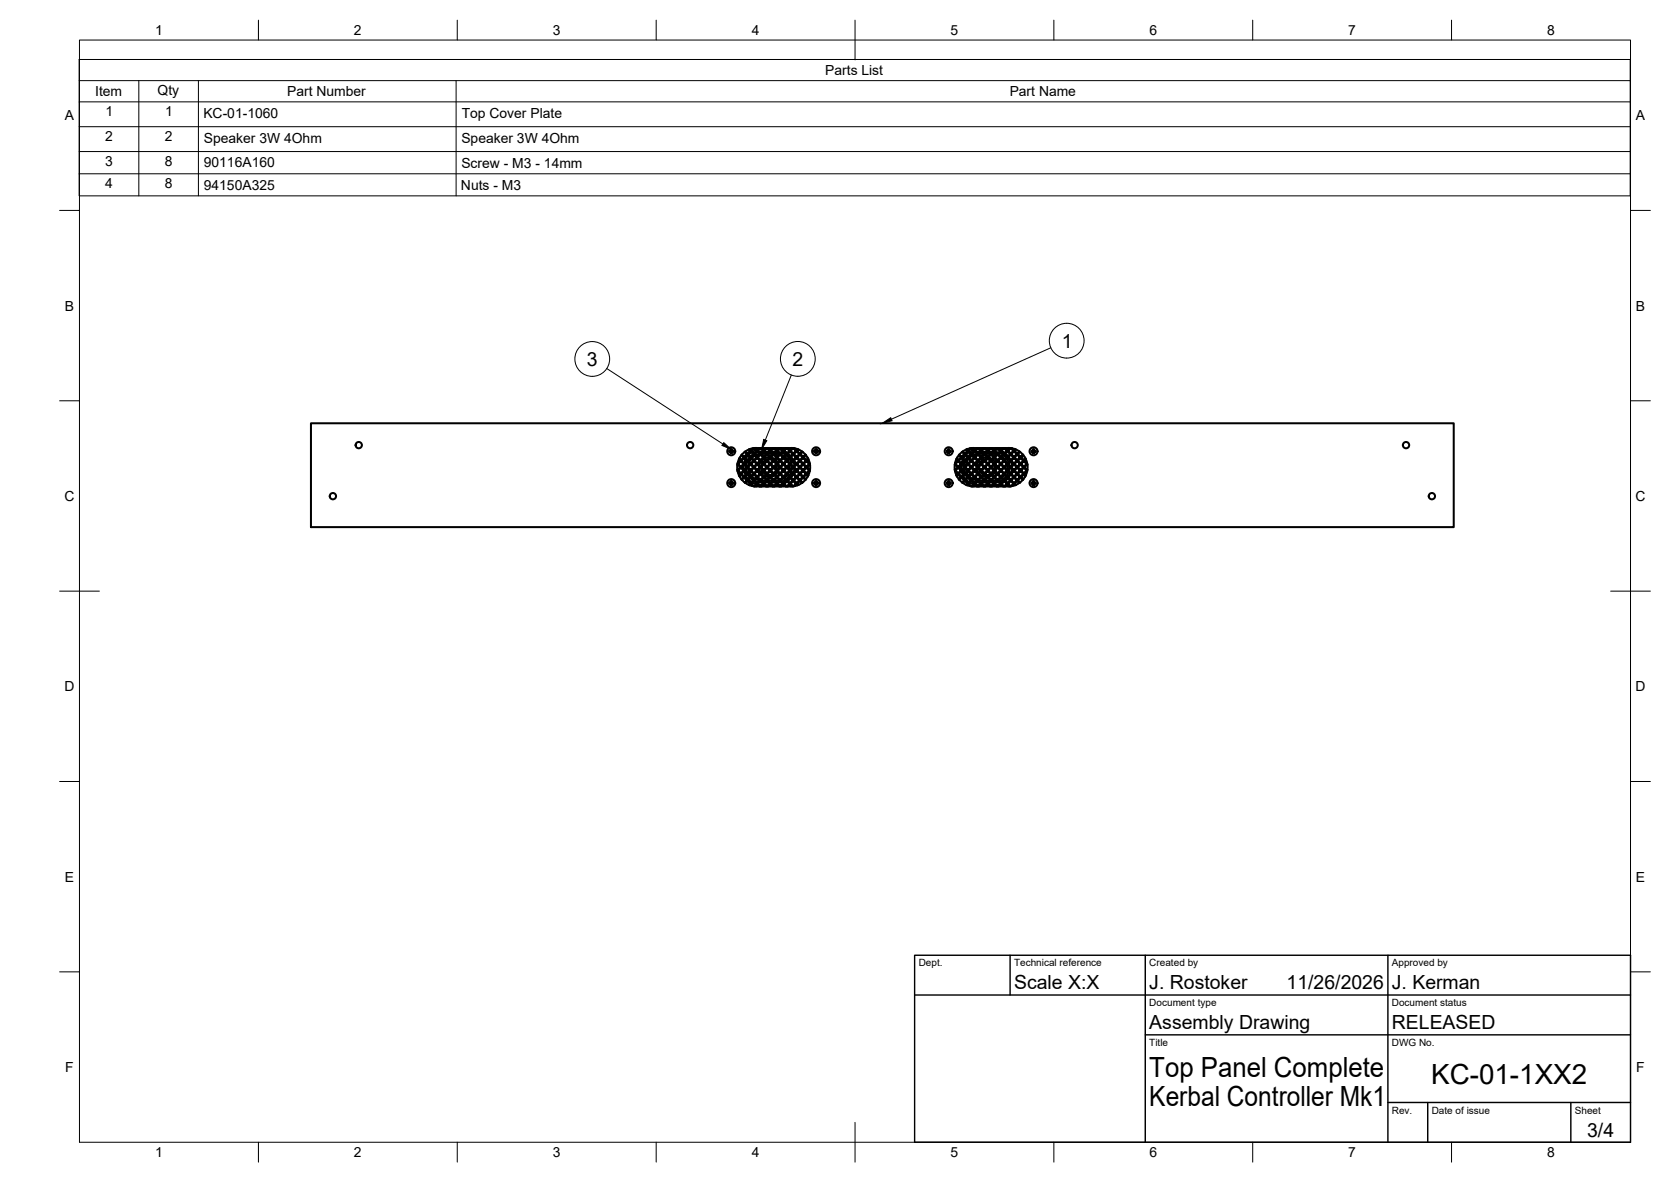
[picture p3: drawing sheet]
<svg xmlns="http://www.w3.org/2000/svg" width="420mm" height="297mm" viewBox="0 0 420 297" stroke-linecap="round" stroke-linejoin="round" font-family="sans-serif">
<!-- layer: Visible -->
<g fill="none" stroke="#000" stroke-width=".51">
<path d="M78.2 106.4h287.3v26.1h-287.3zM183.4 113.3l.2 .1M183.6 113.5l.2 .2M183.6 113.5h-.2M183.6 113.3v.2M183.6 113.3v.1M183.6 113.5l.1 .1M183.6 113.3h.1M183.6 113.3l-.2 .1 .2 .1M183.6 113.5h.1M183.7 113.6v.1M183.7 113v.3l-.1 .1"/>
<path d="M183.7 113.2h.1M183.7 112.9h.3M183.7 113.5v.1M183.8 112.9l-.1 .3M183.8 113.7l-.1 .2M183.8 113.7h-.1M183.8 113.7h.1M183.8 113.1h.1M183.9 113.7l.1 .2M183.9 113.2l.2 .1M183.9 113.7h.1M184 113.5v.2"/>
<path d="M184 113v.2M184 113.2h.1M184 112.9v.3M184 113.7l-.1 .2-.2-.2M184 113.2l.1 .1M184.1 113.4h.1M184.1 113.5h.1M184.1 113.5l-.2 .2M184.1 113.3h.2M184.1 113.5l-.1 .1M184.1 113.5h.2M184.2 113.3v.2"/>
<path d="M184.3 113.3l-.2 .1M184.3 113.3v.2M184.3 113.5h-.2M185.8 115.5l.3 .3-.6 .6-.1 .4 .7 .6-.7 .6 .1 .4 .6 .7-.3 .3 .1 .2 .4-.4 .6 .7-.5 .5M185.9 119.6l.2 .3M186.1 114.9l-.2 .4M186.3 117.6l.6 .6-.6 .7-.7-.7zM186.3 115.9l.6 .7-.6 .7-.7-.7zM186.4 119.1l.7-.7 .6 .7-.6 .6zM186.4 117.4l.7-.7 .6 .7-.6 .7zM186.4 115.8l.7-.7 .6 .7-.6 .6zM186.4 114.4l.5 .5-.6 .7-.4-.4-.1 .2"/>
<path d="M187 116.8v1.2M187.1 118.4l.3 1M187.2 119.9l.7-.7 .7 .7-.7 .7zM187.2 118.2l.7-.6 .7 .6-.7 .7zM187.2 114.9l.7-.6 .7 .6-.7 .7zM187.4 115.4l-.3 1M187.6 119.6l.5 .8M187.6 117.3v.2M187.7 117.8l.2 1.1M187.9 115.9l.7 .7-.7 .7-.7-.7zM187.9 115.9l-.2 1.1M188.1 119.1l.6-.7 .7 .7-.7 .6z"/>
<path d="M188.1 117.4l.6-.7 .7 .7-.7 .7zM188.1 115.8l.6-.7 .7 .7-.7 .6zM188.1 114.1l.6-.6 .7 .6-.7 .7zM188.1 114.4l-.5 .8M188.2 117.3v.2M188.2 117.8l.1 .7M188.3 116.3l-.1 .7M188.4 119.7l.2 .2M188.4 118.7l.5 .8M188.6 114.9l-.2 .2M188.9 119.9l.7-.7 .6 .7-.6 .7zM188.9 118.2l.7-.6 .6 .6-.6 .7z"/>
<path d="M188.9 114.9l.7-.6 .6 .6-.6 .7zM188.9 113.3l.7-.7 .6 .7-.6 .7zM188.9 115.3l-.5 .8M189 113.7l-.7 .6M189.1 119.7l.7 .6M189.2 114.3l-.5 .4M189.6 115.9l.6 .7-.6 .7-.7-.7zM189.7 119.1l.7-.7 .7 .7-.7 .6zM189.7 117.4l.7-.7 .7 .7-.7 .7zM189.7 115.8l.7-.7 .7 .7-.7 .6zM189.7 114.1l.7-.6 .7 .6-.7 .7zM189.8 114.5l-.7 .6"/>
<path d="M190.1 113.1l-.9 .4M190.2 112.6h8.7a4.8 4.8 0 0 1 4.8 4.8 4.8 4.8 0 0 1-4.8 4.8h-8.7M190.2 112.6a4.8 4.8 0 0 0-4.8 4.8 4.8 4.8 0 0 0 4.8 4.8M190.5 113l-.2 .1M190.5 119.9l.7-.7 .7 .7-.7 .7zM190.5 118.2l.7-.6 .7 .6-.7 .7zM190.5 116.6l.7-.7 .7 .7-.7 .7zM190.5 114.9l.7-.6 .7 .6-.7 .7zM190.5 113.3l.7-.7 .7 .7-.7 .7zM190.6 113.7l-.7 .2M190.9 117.2v.4M190.9 117.9l.4 .9"/>
<path d="M190.9 112.6l-.5 .5-.6-.5-.6 .1-.5 .4-.3-.2 .2 .4-.7 .7-.5-.5-.2 .1 .5 .5-.6 .7-.6-.6-.1 .2M191.1 114.1l-1.1 .3M191.3 116l-.4 .9M191.4 119.1l.6-.7 .7 .7-.7 .6zM191.4 117.4l.6-.7 .7 .7-.7 .7zM191.4 115.8l.6-.7 .7 .7-.7 .6zM191.4 114.1l.6-.6 .7 .6-.7 .7zM191.4 117.8l.3 .6M191.5 119l.7 .6M191.5 112.6l.5 .5 .6-.5M191.5 112.9h-.6M191.6 113.6h-.7"/>
<path d="M191.7 116.4l-.3 .7M191.8 118.6l.8 .6M191.8 112.9h.5M191.9 113.6h.3M192.2 115.2l-.7 .6M192.2 119.9l.7-.7 .6 .7-.6 .7zM192.2 118.2l.7-.6 .6 .6-.6 .7zM192.2 116.6l.7-.7 .6 .7-.6 .7zM192.2 114.9l.7-.6 .6 .6-.6 .7zM192.2 113.3l.7-.7 .6 .7-.6 .7zM192.4 119.7l1.1 .2M192.5 113.6h.8"/>
<path d="M192.6 115.6l-.8 .6M192.6 112.9h.6M192.7 114.1h-1.3M192.8 119.3l.2 .1M193 119.1l.7-.7 .7 .7-.7 .6zM193 115.8l.7-.7 .7 .7-.7 .6zM193 114.1l.7-.6 .7 .6-.7 .7zM193 115.5h-.2M193.1 114.1h1.2M193.1 112.6l.6 .5 .5-.5M193.4 115.4l.8 .2M193.5 112.9h.4"/>
<path d="M193.5 114.9l-1.1 .2M193.5 113.6h.3M193.7 116.7l.7 .7-.7 .7-.7-.7zM193.8 119.9l.7-.7 .7 .7-.7 .7zM193.8 118.2l.7-.6 .7 .6-.7 .7zM193.8 116.6l.7-.7 .7 .7-.7 .7zM193.8 114.9l.7-.6 .7 .6-.7 .7zM193.8 113.3l.7-.7 .7 .7-.7 .7zM193.9 115l.9 .4M194.1 113.6h.8M194.2 112.9h.6M194.2 119.2l-.8 .2"/>
<path d="M194.7 119.1l.6-.7 .7 .7-.7 .6zM194.7 117.4l.6-.7 .7 .7-.7 .7zM194.7 115.8l.6-.7 .7 .7-.7 .6zM194.7 114.1l.6-.6 .7 .6-.7 .7zM194.7 114.1l1.3 .1M194.8 119.5l-.9 .3M194.8 112.6l.5 .5 .6-.5M195 115.5l.6 .7M195.1 112.9h.5M195.1 116.5l.1 .1M195.2 118.2l-.1 .1M195.3 116.8v1.2"/>
<path d="M195.5 113.6h-.3M195.5 119.9l.7-.7 .6 .7-.6 .7zM195.5 118.2l.7-.6 .6 .6-.6 .7zM195.5 114.9l.7-.6 .6 .6-.6 .7zM195.5 113.3l.7-.7 .6 .7-.6 .7zM195.6 118.6l-.6 .7M195.7 116.4l.1 .5M195.8 118l-.1 .4M195.8 112.9l.9 .3M195.8 117.2v.4M195.8 113.6l.6 .1M196.2 115.9l.6 .7-.6 .7-.7-.7z"/>
<path d="M196.3 119.1l.7-.7 .7 .7-.7 .6zM196.3 117.4l.7-.7 .7 .7-.7 .7zM196.3 115.8l.7-.7 .7 .7-.7 .6zM196.3 114.1l.7-.6 .7 .6-.7 .7zM196.4 112.6l.6 .5 .5-.5M196.6 114.3l.5 .4M196.6 113.8l.9 .5M197.1 119.9l.7-.7 .7 .7-.7 .7zM197.1 118.2l.7-.6 .7 .6-.7 .7zM197.1 114.9l.7-.6 .7 .6-.7 .7zM197.1 113.3l.7-.7 .7 .7-.7 .7zM197.3 113.4l.7 .4"/>
<path d="M197.3 114.8l.7 .7M197.7 114.4l.6 .7M197.8 115.9l.7 .7-.7 .7-.7-.7zM198 119.4l-.7 .6M198 119.1l.6-.7 .7 .7-.7 .6zM198 117.4l.6-.7 .7 .7-.7 .7zM198 115.8l.6-.7 .7 .7-.7 .6zM198 114.1l.6-.6 .7 .6-.7 .7zM198.1 115.7l.2 .4M198.1 112.6l.5 .5 .6-.5 .7 .1M198.1 114l.7 .6M198.3 118.7l-.2 .5"/>
<path d="M198.3 119.7l-.6 .7M198.5 115.3l.4 .9M198.5 116.6h.1M198.5 118.2h.1M198.5 116.9v1.1M198.8 119.9l.7-.7 .6 .7-.6 .7zM198.8 118.2l.7-.6 .6 .6-.6 .7zM198.8 116.6l.7-.7 .6 .7-.6 .7zM198.8 114.9l.7-.6 .6 .6-.6 .7zM198.8 113.3l.7-.7 .6 .7-.6 .7zM198.9 118.6l-.4 .9M198.9 114.8l.4 .6"/>
<path d="M199 116.4v.4M199 118v.4M199.1 117.2v.4M199.3 119.4l-.4 .6M199.5 115.9l.2 1.1M199.6 119.1l.7-.7 .7 .7-.7 .6zM199.6 117.4l.7-.7 .7 .7-.7 .7zM199.6 115.8l.7-.7 .7 .7-.7 .6zM199.6 114.1l.7-.6 .7 .6-.7 .7zM199.7 117.8l-.2 1.1M199.7 117.3v.2M199.8 112.7l.5 .4 .3-.2 .2 .1-.4 .3 .7 .7 .5-.5"/>
<path d="M200.4 119.9l.7-.7 .7 .7-.7 .7zM200.4 118.2l.7-.6 .7 .6-.7 .7zM200.4 116.6l.7-.7 .7 .7-.7 .7zM200.4 114.9l.7-.6 .7 .6-.7 .7zM201.3 119.1l.7-.7 .6 .7-.6 .6zM201.3 117.4l.7-.7 .6 .7-.6 .7zM201.3 115.8l.7-.7 .6 .7-.6 .6zM201.6 113.4l.2 .2M201.8 113.6l-.5 .5 .7 .7 .5-.6M202.1 118.2l.7-.6 .6 .6-.6 .7zM202.1 116.6l.7-.7 .6 .7-.6 .7zM202.5 114.2l.2 .2"/>
<path d="M202.6 114.4l-.5 .5 .7 .7 .4-.4 .1 .2-.4 .4 .7 .6v.4l-.7 .6 .7 .6M203 114.9l.1 .3M203.1 119.6l-.1 .3M203.3 119.4l-.1 .2-.4-.4-.7 .7 .5 .5M203.7 118l-.1 .4-.7 .7 .4 .3M204.7 113.3l.2 .1M204.7 113.5h.3M204.7 113.3v.2M204.9 113.5l.2 .2M204.9 113.5h-.2M204.9 113.3v.2M204.9 113.3l.1 .1"/>
<path d="M204.9 113.5l.1 .1M205 113.3h-.3M205 113.5h-.1M205 113.2l.1 .1M205 113.2l-.1 .1M205 113.6l.1 .3M205.1 113.5l-.1 .1M205.1 112.9v.3M205.1 113.7v.2M205.1 113.2h-.1M205.1 113.1l-.2 .3M205.1 113.7h.2"/>
<path d="M205.1 113.1h.2M205.3 113.2l.2 .1M205.3 113l.1 .2M205.3 113.3h.1M205.3 113.5l.1 .1M205.3 112.9h-.2v.2M205.3 112.9v.3M205.3 113.7v.2h-.2M205.4 113.6l-.1 .1M205.4 113.4h.1M205.4 113.5h.1M205.4 113.5l-.1 .2v.2"/>
<path d="M205.4 113.3h.3M205.5 113.5l-.1 .1M205.5 113.5h.2M205.5 113.3v.2M205.7 113.3l-.2 .1M205.7 113.3v.2M205.7 113.5h-.3M238.1 113.3l.1 .1M238.1 113.5h.2M238.1 113.3v.2M238.2 113.5l.3 .2M238.2 113.5h-.1"/>
<path d="M238.2 113.3v.2M238.3 113.3v.1M238.3 113.5l.1 .1M238.3 113.3h.1M238.3 113.3h-.2M238.3 113.5h.1M238.4 113.6v.1M238.4 113l.1 .2-.3 .2M238.4 113.5v.1M238.4 113.2h.1M238.4 113.7v.2h.3M238.4 112.9v.3"/>
<path d="M238.4 112.9h.3v.3M238.5 113.7l-.1 .2M238.5 113.7h-.1M238.5 113.7h.1M238.5 113.1h.1M238.6 113.7l.1 .2M238.6 113.2h.1M238.6 113.7h.1M238.6 112.9l.1 .3M238.7 113.7l-.1 .2M238.7 113.3h.1M238.7 113.5v.1"/>
<path d="M238.7 113.2h.1M238.7 113.6v.1M238.7 113.2l.1 .1M238.8 113.4h.1M238.8 113.5h.1M238.8 113.5l-.2 .2M238.8 113.3h.2M238.8 113.5l-.1 .1M238.8 113.5h.2M238.8 113.3v.2M239 113.3l-.2 .1M239 113.3v.2"/>
<path d="M239 113.5h-.2M240.3 118.2l.6-.6 .7 .6-.7 .7zM240.5 115.5l.3 .3-.7 .6v.4l.7 .6-.7 .6v.4l.7 .7-.3 .3 .1 .2 .3-.4 .7 .7-.5 .5 .1 .2 .6-.6 .6 .7-.5 .5 .2 .2 .5-.5 .6 .6-.3 .4M240.6 119.6l.1 .3M240.7 114.9l-.1 .4M240.9 115.9l.7 .7-.7 .7-.6-.7zM241.1 119.1l.7-.7 .6 .7-.6 .6zM241.1 117.4l.7-.7 .6 .7-.6 .7zM241.1 115.8l.7-.7 .6 .7-.6 .6zM241.2 114.3a4.7 4.7 0 0 1 3.7-1.7h8.6a4.8 4.8 0 0 1 4.9 4.8 4.8 4.8 0 0 1-4.9 4.8h-8.6a4.8 4.8 0 0 1-4.4-2.8 4.8 4.8 0 0 1 .7-5.1zM241.7 116.8v1.2M241.8 118.4l.3 1"/>
<path d="M241.9 119.9l.7-.7 .6 .7-.6 .7zM241.9 118.2l.7-.6 .6 .6-.6 .7zM241.9 116.6l.7-.7 .6 .7-.6 .7zM241.9 114.9l.7-.6 .6 .6-.6 .7zM242.1 115.4l-.3 1M242.2 119.6l.6 .8M242.3 117.3v.2M242.3 117.8l.3 1.1M242.6 115.9l-.3 1.1M242.7 119.1l.7-.7 .7 .7-.7 .6zM242.7 117.4l.7-.7 .7 .7-.7 .7zM242.7 115.8l.7-.7 .7 .7-.7 .6z"/>
<path d="M242.7 114.1l.7-.6 .7 .6-.7 .7zM242.8 114.4l-.6 .8M242.8 117.3v.2M242.8 117.8l.2 .7M243 116.3l-.2 .7M243.1 119.7l.1 .2M243.1 118.7l.5 .8M243.2 114.9l-.1 .2M243.6 119.9l.6-.7 .7 .7-.7 .7zM243.6 118.2l.6-.6 .7 .6-.7 .7zM243.6 116.6l.6-.7 .7 .7-.7 .7zM243.6 114.9l.6-.6 .7 .6-.7 .7z"/>
<path d="M243.6 113.3l.6-.7 .7 .7-.7 .7zM243.6 115.3l-.5 .8M243.7 113.7l-.8 .6M243.8 119.7l.7 .6M243.9 114.3l-.5 .4M244.4 119.1l.7-.7 .6 .7-.6 .6zM244.4 117.4l.7-.7 .6 .7-.6 .7zM244.4 115.8l.7-.7 .6 .7-.6 .6zM244.4 114.1l.7-.6 .6 .6-.6 .7zM244.5 114.5l-.7 .6M244.8 113.1l-1 .4M245.2 113l-.2 .1"/>
<path d="M245.2 119.9l.7-.7 .6 .7-.6 .7zM245.2 118.2l.7-.6 .6 .6-.6 .7zM245.2 116.6l.7-.7 .6 .7-.6 .7zM245.2 114.9l.7-.6 .6 .6-.6 .7zM245.2 113.3l.7-.7 .6 .7-.6 .7zM245.3 113.7l-.7 .2M245.6 117.2v.4M245.6 117.9l.4 .9M245.6 112.6l-.5 .5-.6-.5-.6 .1-.5 .4-.2-.2-.3 .1 .3 .3-.6 .7-.5-.5-.2 .1 .5 .5-.6 .7-.6-.6-.1 .2 .5 .5-.7 .7-.3-.4-.1 .2M245.7 114.1l-1 .3M246 116l-.4 .9M246 119.1l.7-.7 .7 .7-.7 .6z"/>
<path d="M246 117.4l.7-.7 .7 .7-.7 .7zM246 115.8l.7-.7 .7 .7-.7 .6zM246 114.1l.7-.6 .7 .6-.7 .7zM246.1 117.8l.3 .6M246.1 119l.8 .6M246.1 112.9h.1M246.2 112.9h-.6M246.2 112.6l.5 .5 .6-.5M246.3 113.6h-.7M246.4 116.4l-.3 .7M246.5 118.6l.7 .6M246.5 112.9h.4"/>
<path d="M246.6 113.6h.2M246.9 115.2l-.8 .6M246.9 119.9l.6-.7 .7 .7-.7 .7zM246.9 118.2l.6-.6 .7 .6-.7 .7zM246.9 116.6l.6-.7 .7 .7-.7 .7zM246.9 114.9l.6-.6 .7 .6-.7 .7zM246.9 113.3l.6-.7 .7 .7-.7 .7zM247.1 119.7l1.1 .2M247.2 113.6h.7M247.2 115.6l-.7 .6M247.2 112.9h.6M247.3 114.1h-1.2"/>
<path d="M247.5 119.3l.2 .1M247.7 115.8l.6-.7 .7 .7-.7 .6zM247.7 114.1l.6-.6 .7 .6-.7 .7zM247.7 115.5h-.2M247.7 114.1h1.3M247.8 112.6l.5 .5 .6-.5M248 115.4l.9 .2M248.1 112.9h.5M248.2 114.9l-1.1 .2M248.2 113.6h.3M248.3 118.4l.7 .7-.7 .6-.6-.6zM248.3 116.7l.7 .7-.7 .7-.6-.7z"/>
<path d="M248.5 114.9l.7-.6 .7 .6-.7 .7zM248.5 113.3l.7-.7 .7 .7-.7 .7zM248.6 115l.8 .4M248.8 113.6h.8M248.9 112.9h.6M248.9 119.2l-.9 .2M249.2 119.2l.7 .7-.7 .7-.7-.7zM249.2 117.6l.7 .6-.7 .7-.7-.7zM249.2 115.9l.7 .7-.7 .7-.7-.7zM249.3 115.8l.7-.7 .7 .7-.7 .6zM249.3 114.1l.7-.6 .7 .6-.7 .7zM249.4 114.1l1.2 .1"/>
<path d="M249.4 119.5l-.8 .3M249.4 112.6l.6 .5 .5-.5M249.6 115.5l.6 .7M249.8 112.9h.4M249.8 116.5v.1M249.8 118.2v.1M249.9 116.8v1.2M250 118.4l.7 .7-.7 .6-.7-.6zM250 116.7l.7 .7-.7 .7-.7-.7zM250.2 113.6h-.3M250.2 114.9l.6-.6 .7 .6-.7 .7zM250.2 113.3l.6-.7 .7 .7-.7 .7z"/>
<path d="M250.2 118.6l-.6 .7M250.3 116.4l.2 .5M250.5 118l-.2 .4M250.5 112.9l.9 .3M250.5 117.2v.4M250.5 113.6l.6 .1M250.8 119.2l.7 .7-.7 .7-.6-.7zM250.8 117.6l.7 .6-.7 .7-.6-.7zM250.8 115.9l.7 .7-.7 .7-.6-.7zM251 115.8l.7-.7 .6 .7-.6 .6zM251 114.1l.7-.6 .6 .6-.6 .7zM251.1 112.6l.6 .5 .5-.5"/>
<path d="M251.2 114.3l.6 .4M251.3 113.8l.9 .5M251.7 118.4l.6 .7-.6 .6-.7-.6zM251.7 116.7l.6 .7-.6 .7-.7-.7zM251.8 114.9l.7-.6 .7 .6-.7 .7zM251.8 113.3l.7-.7 .7 .7-.7 .7zM251.9 113.4l.7 .4M252 114.8l.6 .7M252.3 114.4l.7 .7M252.5 119.2l.7 .7-.7 .7-.7-.7zM252.5 117.6l.7 .6-.7 .7-.7-.7zM252.5 115.9l.7 .7-.7 .7-.7-.7z"/>
<path d="M252.6 119.4l-.6 .6M252.6 115.8l.7-.7 .7 .7-.7 .6zM252.6 114.1l.7-.6 .7 .6-.7 .7zM252.8 112.6l.5 .5 .6-.5M252.8 115.7l.2 .4M252.8 114l.7 .6M253 118.7l-.2 .5M253 119.7l-.7 .7M253.1 115.3l.5 .9M253.2 116.6h.1M253.2 118.2h.1M253.2 116.9v1.1"/>
<path d="M253.3 118.4l.7 .7-.7 .6-.7-.6zM253.3 116.7l.7 .7-.7 .7-.7-.7zM253.5 114.9l.6-.6 .7 .6-.7 .7zM253.5 113.3l.6-.7 .7 .7-.7 .7zM253.6 118.6l-.5 .9M253.6 114.8l.4 .6M253.6 116.4l.1 .4M253.7 118l-.1 .4M253.8 117.2v.4M253.9 112.6l.6 .1M254 119.4l-.4 .6M254.1 119.2l.7 .7-.7 .7-.6-.7z"/>
<path d="M254.1 117.6l.7 .6-.7 .7-.6-.7zM254.1 115.9l.7 .7-.7 .7-.6-.7zM254.2 115.9l.2 1.1M254.3 115.8l.7-.7 .6 .7-.6 .6zM254.3 114.1l.7-.6 .6 .6-.6 .7zM254.4 117.8l-.2 1.1M254.4 117.3v.2M254.5 112.7l.5 .4 .2-.2 .2 .1-.3 .3 .7 .7 .6-.5-.5 .6 .7 .7 .6-.6 .1 .2M255 118.4l.6 .7-.6 .6-.7-.6zM255 116.7l.6 .7-.6 .7-.7-.7zM255.1 114.9l.7-.6 .7 .6-.7 .7zM255.8 119.2l.7 .7-.7 .7-.7-.7z"/>
<path d="M255.8 117.6l.7 .6-.7 .7-.7-.7zM255.8 115.9l.7 .7-.7 .7-.7-.7zM255.9 115.8l.7-.7 .7 .7-.7 .6zM256.6 118.4l.7 .7-.7 .6-.7-.6zM256.6 116.7l.7 .7-.7 .7-.7-.7zM257.3 114.4l-.5 .5 .6 .7 .4-.4 .2 .2M257.4 117.6l.7 .6-.7 .7-.6-.7zM257.4 115.9l.7 .7-.7 .7-.6-.7zM257.7 114.9l.1 .3M257.8 119.6l-.1 .3M257.9 115.4l-.3 .4 .7 .6M258 119.4l-.2 .2-.4-.4-.6 .7 .5 .5"/>
<path d="M258.3 118.4l-.7 .7 .3 .3M258.3 116.4v.4M258.3 116.8l-.7 .6 .7 .6M258.3 118v.4M259.4 113.3l.2 .1M259.4 113.5h.2M259.4 113.3v.2M259.6 113.5l.2 .2M259.6 113.5h-.2M259.6 113.3v.2M259.6 113.3v.1M259.6 113.5h.1"/>
<path d="M259.6 113.3h.1M259.6 113.3h-.2M259.7 113.6l.1 .1M259.7 113v.3l-.1 .1M259.7 113.2h.1M259.7 112.9v.3M259.7 112.9h.3M259.8 113.2h-.1M259.8 113.7l-.1 .2M259.8 113.7h-.1M259.8 113.7h.1M259.8 113.1h.1"/>
<path d="M259.9 113.7l.1 .2M259.9 113.2l.2 .1M259.9 113.7h.1M260 113.3h.1M260 113.5v.1M260 112.9v.3M260 113.7l-.1 .2-.2-.2M260 113v.2M260 113.2h.1M260 113.6v.1M260.1 113.4h.1M260.1 113.5h.1"/>
<path d="M260.1 113.5l-.2 .2M260.1 113.3h.2M260.1 113.5l-.1 .1M260.2 113.5h.1M260.2 113.3v.2M260.3 113.3l-.1 .1M260.3 113.3v.2M260.3 113.5h-.2M183.4 121.3l.2 .1M183.4 121.3v.2h.2M183.6 121.5l.2 .2M183.6 121.5h-.2"/>
<path d="M183.6 121.3v.2M183.6 121.5l.1 .1M183.6 121.5h.1M183.7 121.2v.1M183.7 121.3h-.1M183.7 121.6l.1 .3M183.7 121l.1 .1M183.7 121.2h.1M183.7 121.9h.3M183.7 120.9h.3M183.7 121.5v.1M183.8 120.9l-.1 .3"/>
<path d="M183.8 121.7l-.1 .2M183.8 121.1l-.2 .3-.2-.1M183.8 121.7h-.1M183.8 121.7h.1M183.8 121.1h.1M183.9 121.7l.1 .2M183.9 121.7h.1M184 121.3h.3l-.2 .1M184 121v.2M184 121.5v.1M184 120.9l-.1 .3M184 121.6v.3"/>
<path d="M184 121.3h.1M184.1 121.5h.1M184.1 121.5l-.2 .2M184.1 121.5l-.1 .1M184.1 121.5h.2M184.2 121.3v.2M184.3 121.3v.2h-.2M186.4 120.4l.1 .2 .6-.6 .6 .7-.5 .5 .2 .2 .5-.5 .7 .6-.3 .4M188.1 120.7l.6-.7 .7 .7-.7 .7zM188.3 120.5l.7 .6M188.3 121.8l.2 .1 .2-.2 .5 .4 .6 .1 .6-.5 .5 .5M188.7 120.1l.5 .4"/>
<path d="M188.9 121.5l.7-.6 .6 .6-.6 .7zM189.2 121.3l.9 .4M189.7 120.7l.7-.7 .7 .7-.7 .7zM189.9 120.9l.7 .3M190 120.4l1.1 .3M190.3 121.8h.2M190.5 121.5l.7-.6 .7 .6-.7 .7zM190.9 121.2h.7M190.9 121.9h.6M191.4 120.7l1.3 .1M191.5 121.9h.1M191.5 122.2l.5-.5 .6 .5"/>
<path d="M191.8 121.9h.5M191.9 121.2h.3M192 120l.7 .7-.7 .7-.6-.7zM192.2 121.5l.7-.6 .6 .6-.6 .7zM192.5 121.2h.8M192.6 121.9h.6M193.1 120.8h1.2M193.1 122.2l.6-.5 .5 .5M193.5 121.9h.4M193.5 121.2h.3M193.7 120l.7 .7-.7 .7-.7-.7zM193.8 121.5l.7-.6 .7 .6-.7 .7z"/>
<path d="M194.1 121.2h.8M194.2 121.9h.6M194.7 120.7l.6-.7 .7 .7-.7 .7zM194.8 122.2l.5-.5 .6 .5M195.1 121.9h.1M195.5 121.2h-.3M195.5 121.5l.7-.6 .6 .6-.6 .7zM195.6 121.9h-.3M196 120.7l-1.3 .1M196.3 120.7l.7-.7 .7 .7-.7 .7zM196.4 121.1l-.6 .1M196.4 122.2l.6-.5 .5 .5"/>
<path d="M196.7 121.7l-.9 .2M197.1 120.2l-.5 .3M197.1 121.5l.7-.6 .7 .6-.7 .7zM197.5 120.5l-.9 .5M198 121l-.7 .4M198 120.7l.6-.7 .7 .7-.7 .7zM198.8 120.2l-.7 .7M198.8 121.5l.7-.6 .6 .6-.6 .7zM200.3 120l.7 .7-.7 .7-.7-.7zM200.8 121.9h-.3l-.2-.2-.5 .5h-.6l-.6-.5-.5 .5M201.6 121.4l-.5-.5-.7 .6 .4 .4M201.8 121.2l-.2 .2"/>
<path d="M202.5 120.6l-.5-.6-.7 .7 .5 .5M202.7 120.4l-.2 .2M204.7 121.3v.2h.3M204.9 121.5l.2 .2M204.9 121.5h-.2M204.9 121.3v.2M204.9 121.3l.1 .1M204.9 121.5l.1 .1M205 121.5h-.1M205 121.2l.1 .1M205 121.3h-.1M205 121.6l.1 .1"/>
<path d="M205.1 121.7v.2M205.1 121.5l-.1 .1M205.1 121.2h.1M205.1 121.2h-.1M205.1 120.9v.3M205.1 121.7v.2h.2M205.1 121.1l-.1 .3-.3-.1h.3M205.1 121.1l.3 .1M205.3 121.7h-.2M205.3 121.2h.1M205.3 121.3h.4l-.3 .1M205.3 121v.2"/>
<path d="M205.3 121.5l.1 .1M205.3 120.9h-.2v.2M205.3 120.9v.3M205.3 121.7v.2M205.4 121.6l-.1 .1M205.4 121.3h.1M205.4 121.5h.1M205.4 121.5l-.1 .2v.2M205.5 121.5l-.1 .1M205.5 121.5h.2M205.5 121.3v.2M205.7 121.3v.2h-.3"/>
<path d="M238.1 121.3v.2h.2M238.2 121.5l.3 .2M238.2 121.5h-.1M238.2 121.3v.2M238.3 121.5l.1 .1M238.3 121.5h.1M238.4 121.2v.1M238.4 121.3h-.1M238.4 121.6v.3M238.4 121l.1 .1M238.4 121.5v.1M238.4 121.2h.1"/>
<path d="M238.4 120.9v.3M238.4 120.9h.3v.3M238.5 121.7l-.1 .2M238.5 121.1l-.2 .3-.2-.1 .2 .1M238.5 121.7h-.1M238.5 121.7h.1M238.5 121.1h.1M238.6 121.7l.1 .2h-.3M238.6 121.2h.1M238.6 121.7h.1M238.6 120.9l.1 .3M238.7 121.3h.1"/>
<path d="M238.7 121.5v.1M238.7 121.6l-.1 .3M238.8 121.5h.1M238.8 121.5l-.2 .2M238.8 121.3h.2l-.2 .1M238.8 121.5l-.1 .1M238.8 121.5h.2M238.8 121.3v.2M239 121.3v.2h-.2M242.7 120.7l.7-.7 .7 .7-.7 .7zM242.9 120.5l.8 .6M242.9 121.8l.3 .1 .2-.2 .5 .4 .6 .1 .6-.5 .5 .5"/>
<path d="M243.4 120.1l.5 .4M243.6 121.5l.6-.6 .7 .6-.7 .7zM243.8 121.3l1 .4M244.6 120.9l.7 .3M244.7 120.4l1 .3M245 121.8h.2M245.1 120l.6 .7-.6 .7-.7-.7zM245.2 121.5l.7-.6 .6 .6-.6 .7zM245.6 121.2h.7M245.6 121.9h.6M246 120.7l.7-.7 .7 .7-.7 .7zM246.1 120.7l1.2 .1"/>
<path d="M246.1 121.9h.1M246.2 122.2l.5-.5 .6 .5M246.5 121.9h.4M246.6 121.2h.2M246.9 121.5l.6-.6 .7 .6-.7 .7zM247.2 121.2h.7M247.2 121.9h.6M247.7 120.8h1.3M247.8 122.2l.5-.5 .6 .5M248.1 121.9h.5M248.2 121.2h.3M248.3 120l.7 .7-.7 .7-.6-.7z"/>
<path d="M248.8 121.2h.8M248.9 121.9h.6M249.2 120.9l.7 .6-.7 .7-.7-.7zM249.4 122.2l.6-.5 .5 .5M249.8 121.9h.1M250 120l.7 .7-.7 .7-.7-.7zM250.2 121.2h-.3M250.2 121.9h-.3M250.6 120.7l-1.2 .1M250.8 120.9l.7 .6-.7 .7-.6-.7zM251.1 121.1l-.6 .1M251.1 122.2l.6-.5 .5 .5"/>
<path d="M251.4 121.7l-.9 .2M251.7 120l.6 .7-.6 .7-.7-.7zM251.8 120.2l-.6 .3M252.2 120.5l-.9 .5M252.5 120.9l.7 .6-.7 .7-.7-.7zM252.6 121l-.7 .4M252.8 122.2l.5-.5 .6 .5M253.3 120l.7 .7-.7 .7-.7-.7zM253.5 120.2l-.7 .7M254.1 120.9l.7 .6-.7 .7-.6-.7zM255 120l.6 .7-.6 .7-.7-.7zM255.5 121.9h-.3l-.2-.2-.5 .5h-.6"/>
<path d="M257.2 120.6l-.6-.6-.7 .7 .6 .5-.2 .2-.5-.5-.7 .6 .3 .4M257.3 120.4l-.1 .2M259.4 121.3v.2h.2M259.6 121.5l.2 .2M259.6 121.5h-.2M259.6 121.3v.2M259.6 121.5l.1 .4M259.6 121.3h.1M259.6 121.5h.1M259.7 121l.1 .1M259.7 121.2h.1M259.7 120.9v.3"/>
<path d="M259.7 121.9h.3M259.7 120.9h.3M259.8 121.7l-.1 .2M259.8 121.1l-.2 .3-.2-.1 .2 .1M259.8 121.7h-.1M259.8 121.7h.1M259.8 121.1h.1M259.9 121.7l.1 .2M259.9 121.2h.1M259.9 121.7h.1M260 121.3h.3l-.2 .1M260 121.5v.1"/>
<path d="M260 120.9v.3M260 121v.2M260 121.6v.3M260 121.3h.1M260.1 121.5h.1M260.1 121.5l-.2 .2M260.1 121.5l-.1 .1M260.2 121.5h.1M260.2 121.3v.2M260.3 121.3v.2h-.2"/>
<circle cx="90.2" cy="111.9" r=".79"/>
<circle cx="173.5" cy="111.9" r=".79"/>
<circle cx="183.9" cy="113.4" r="1.01"/>
<circle cx="205.2" cy="113.4" r="1.01"/>
<circle cx="238.5" cy="113.4" r="1.01"/>
<circle cx="259.9" cy="113.4" r="1.01"/>
<circle cx="270.2" cy="111.9" r=".79"/>
<circle cx="353.5" cy="111.9" r=".79"/>
<circle cx="83.7" cy="124.7" r=".79"/>
<circle cx="183.9" cy="121.4" r="1.01"/>
<circle cx="205.2" cy="121.4" r="1.01"/>
<circle cx="238.5" cy="121.4" r="1.01"/>
<circle cx="259.9" cy="121.4" r="1.01"/>
<circle cx="360" cy="124.7" r=".79"/>
</g>
<!-- layer: BORDER -->
<g fill="none" stroke="#000" stroke-width=".25">
<path d="M20 10.1h390v276.9h-390zM65 5.1v5M115 5.1v5M165 5.1v5M215 5.1v10M265 5.1v5M315 5.1v5M365 5.1v5M15 52.9h5M410 52.9h5M15 100.7h5M410 100.7h5"/>
<path d="M15 148.6h10M405 148.6h10M15 196.4h5M410 196.4h5M15 244.2h5M410 244.2h5M65 287v5M115 287v5M165 287v5M215 282.1v9.9M265 287v5M315 287v5"/>
<path d="M365 287v5"/>
</g>
<!-- layer: TITLEBLOCK -->
<path d="M230 240.1h180v46.9h-180zM230 250h180M254 240.1v9.9M288 240.1v46.9M349 240.1v46.9M288 260.1h122M349 277.1h61M359 277.1v9.9M395 277.1v9.9" fill="none" stroke="#000" stroke-width=".36"/>
<!-- layer: Parts Lists -->
<path d="M19.9 15h390v34.2h-390zM19.9 20.3h390M19.9 25.6h390M19.9 31.8h390M19.9 38.1h390M34.9 20.3v28.9M49.9 20.3v28.9M114.7 20.3v28.9M19.9 43.7h390" fill="none" stroke="#000" stroke-width=".25"/>
<!-- layer: Balloons -->
<g fill="none" stroke="#000" stroke-width=".25">
<circle cx="148.9" cy="90.2" r="4.4"/>
<circle cx="200.6" cy="90.2" r="4.4"/>
<circle cx="268.2" cy="85.6" r="4.4"/>
</g>
<!-- layer: 0 -->
<path d="M182 111.2l1.9 1.7-2.4-1zM192 110.4l.8 .4-1.3 2.1zM221.8 106.4l2.2-1.4 .3 .7z" fill="#000" stroke="#000" stroke-width=".25"/>
<path d="M152.6 92.6l29.2 19M199 94.3l-6.6 16.3M264.2 87.4l-40.1 18" fill="none" stroke="#000" stroke-width=".25"/>
<g font-size="7">
<text x="289" y="270.6">Top Panel Complete</text>
<text x="359.9" y="272.3">KC-01-1XX2</text>
<text x="289" y="278.1">Kerbal Controller Mk1</text>
</g>
<g font-size="4.9">
<text x="267" y="87.4">1</text>
<text x="147.6" y="92">3</text>
<text x="199.3" y="92">2</text>
<text x="255" y="248.5">Scale X:X</text>
<text x="289" y="248.5">J. Rostoker</text>
<text x="323.5" y="248.5">11/26/2026</text>
<text x="350" y="248.5">J. Kerman</text>
<text x="289" y="258.6">Assembly Drawing</text>
<text x="350" y="258.6">RELEASED</text>
<text x="399.1" y="285.7">3/4</text>
</g>
<g font-size="3.5">
<text x="39" y="8.8">1</text>
<text x="89" y="8.8">2</text>
<text x="139" y="8.8">3</text>
<text x="189" y="8.8">4</text>
<text x="239" y="8.8">5</text>
<text x="289" y="8.8">6</text>
<text x="339" y="8.8">7</text>
<text x="389" y="8.8">8</text>
<text x="39.6" y="23.8">Qty</text>
<text x="207.5" y="18.8">Parts List</text>
<text x="23.9" y="24.2">Item</text>
<text x="26.6" y="29.1">1</text>
<text x="41.6" y="29.1">1</text>
<text x="51.1" y="29.6">KC-01-1060</text>
<text x="72.2" y="24.2">Part Number</text>
<text x="116.1" y="29.6">Top Cover Plate</text>
<text x="253.9" y="24.2">Part Name</text>
<text x="16.3" y="30.2">A</text>
<text x="26.5" y="35.4">2</text>
<text x="41.5" y="35.4">2</text>
<text x="51.2" y="35.9">Speaker 3W 4Ohm</text>
<text x="116" y="35.9">Speaker 3W 4Ohm</text>
<text x="411.3" y="30.2">A</text>
<text x="26.4" y="41.6">3</text>
<text x="41.4" y="41.6">8</text>
<text x="26.5" y="47.2">4</text>
<text x="41.4" y="47.2">8</text>
<text x="51.2" y="42.1">90116A160</text>
<text x="51.2" y="47.7">94150A325</text>
<text x="115.9" y="47.7">Nuts - M3</text>
<text x="116" y="42.1">Screw - M3 - 14mm</text>
<text x="16.3" y="78">B</text>
<text x="411.3" y="78">B</text>
<text x="16.2" y="125.9">C</text>
<text x="411.2" y="125.9">C</text>
<text x="16.2" y="173.7">D</text>
<text x="411.2" y="173.7">D</text>
<text x="16.3" y="221.6">E</text>
<text x="411.3" y="221.6">E</text>
<text x="16.4" y="269.4">F</text>
<text x="411.4" y="269.4">F</text>
<text x="39" y="290.8">1</text>
<text x="89" y="290.8">2</text>
<text x="139" y="290.8">3</text>
<text x="189" y="290.8">4</text>
<text x="239" y="290.8">5</text>
<text x="289" y="290.8">6</text>
<text x="339" y="290.8">7</text>
<text x="389" y="290.8">8</text>
</g>
<g font-size="2.5">
<text x="231" y="242.9">Dept.</text>
<text x="255" y="242.9">Technical reference</text>
<text x="289" y="242.9">Created by</text>
<text x="350" y="242.9">Approved by</text>
<text x="289" y="252.8">Document type</text>
<text x="350" y="252.8">Document status</text>
<text x="289" y="262.9">Title</text>
<text x="350" y="262.9">DWG No.</text>
<text x="350" y="279.9">Rev.</text>
<text x="360" y="279.9">Date of issue</text>
<text x="396" y="279.9">Sheet</text>
</g>
</svg>
